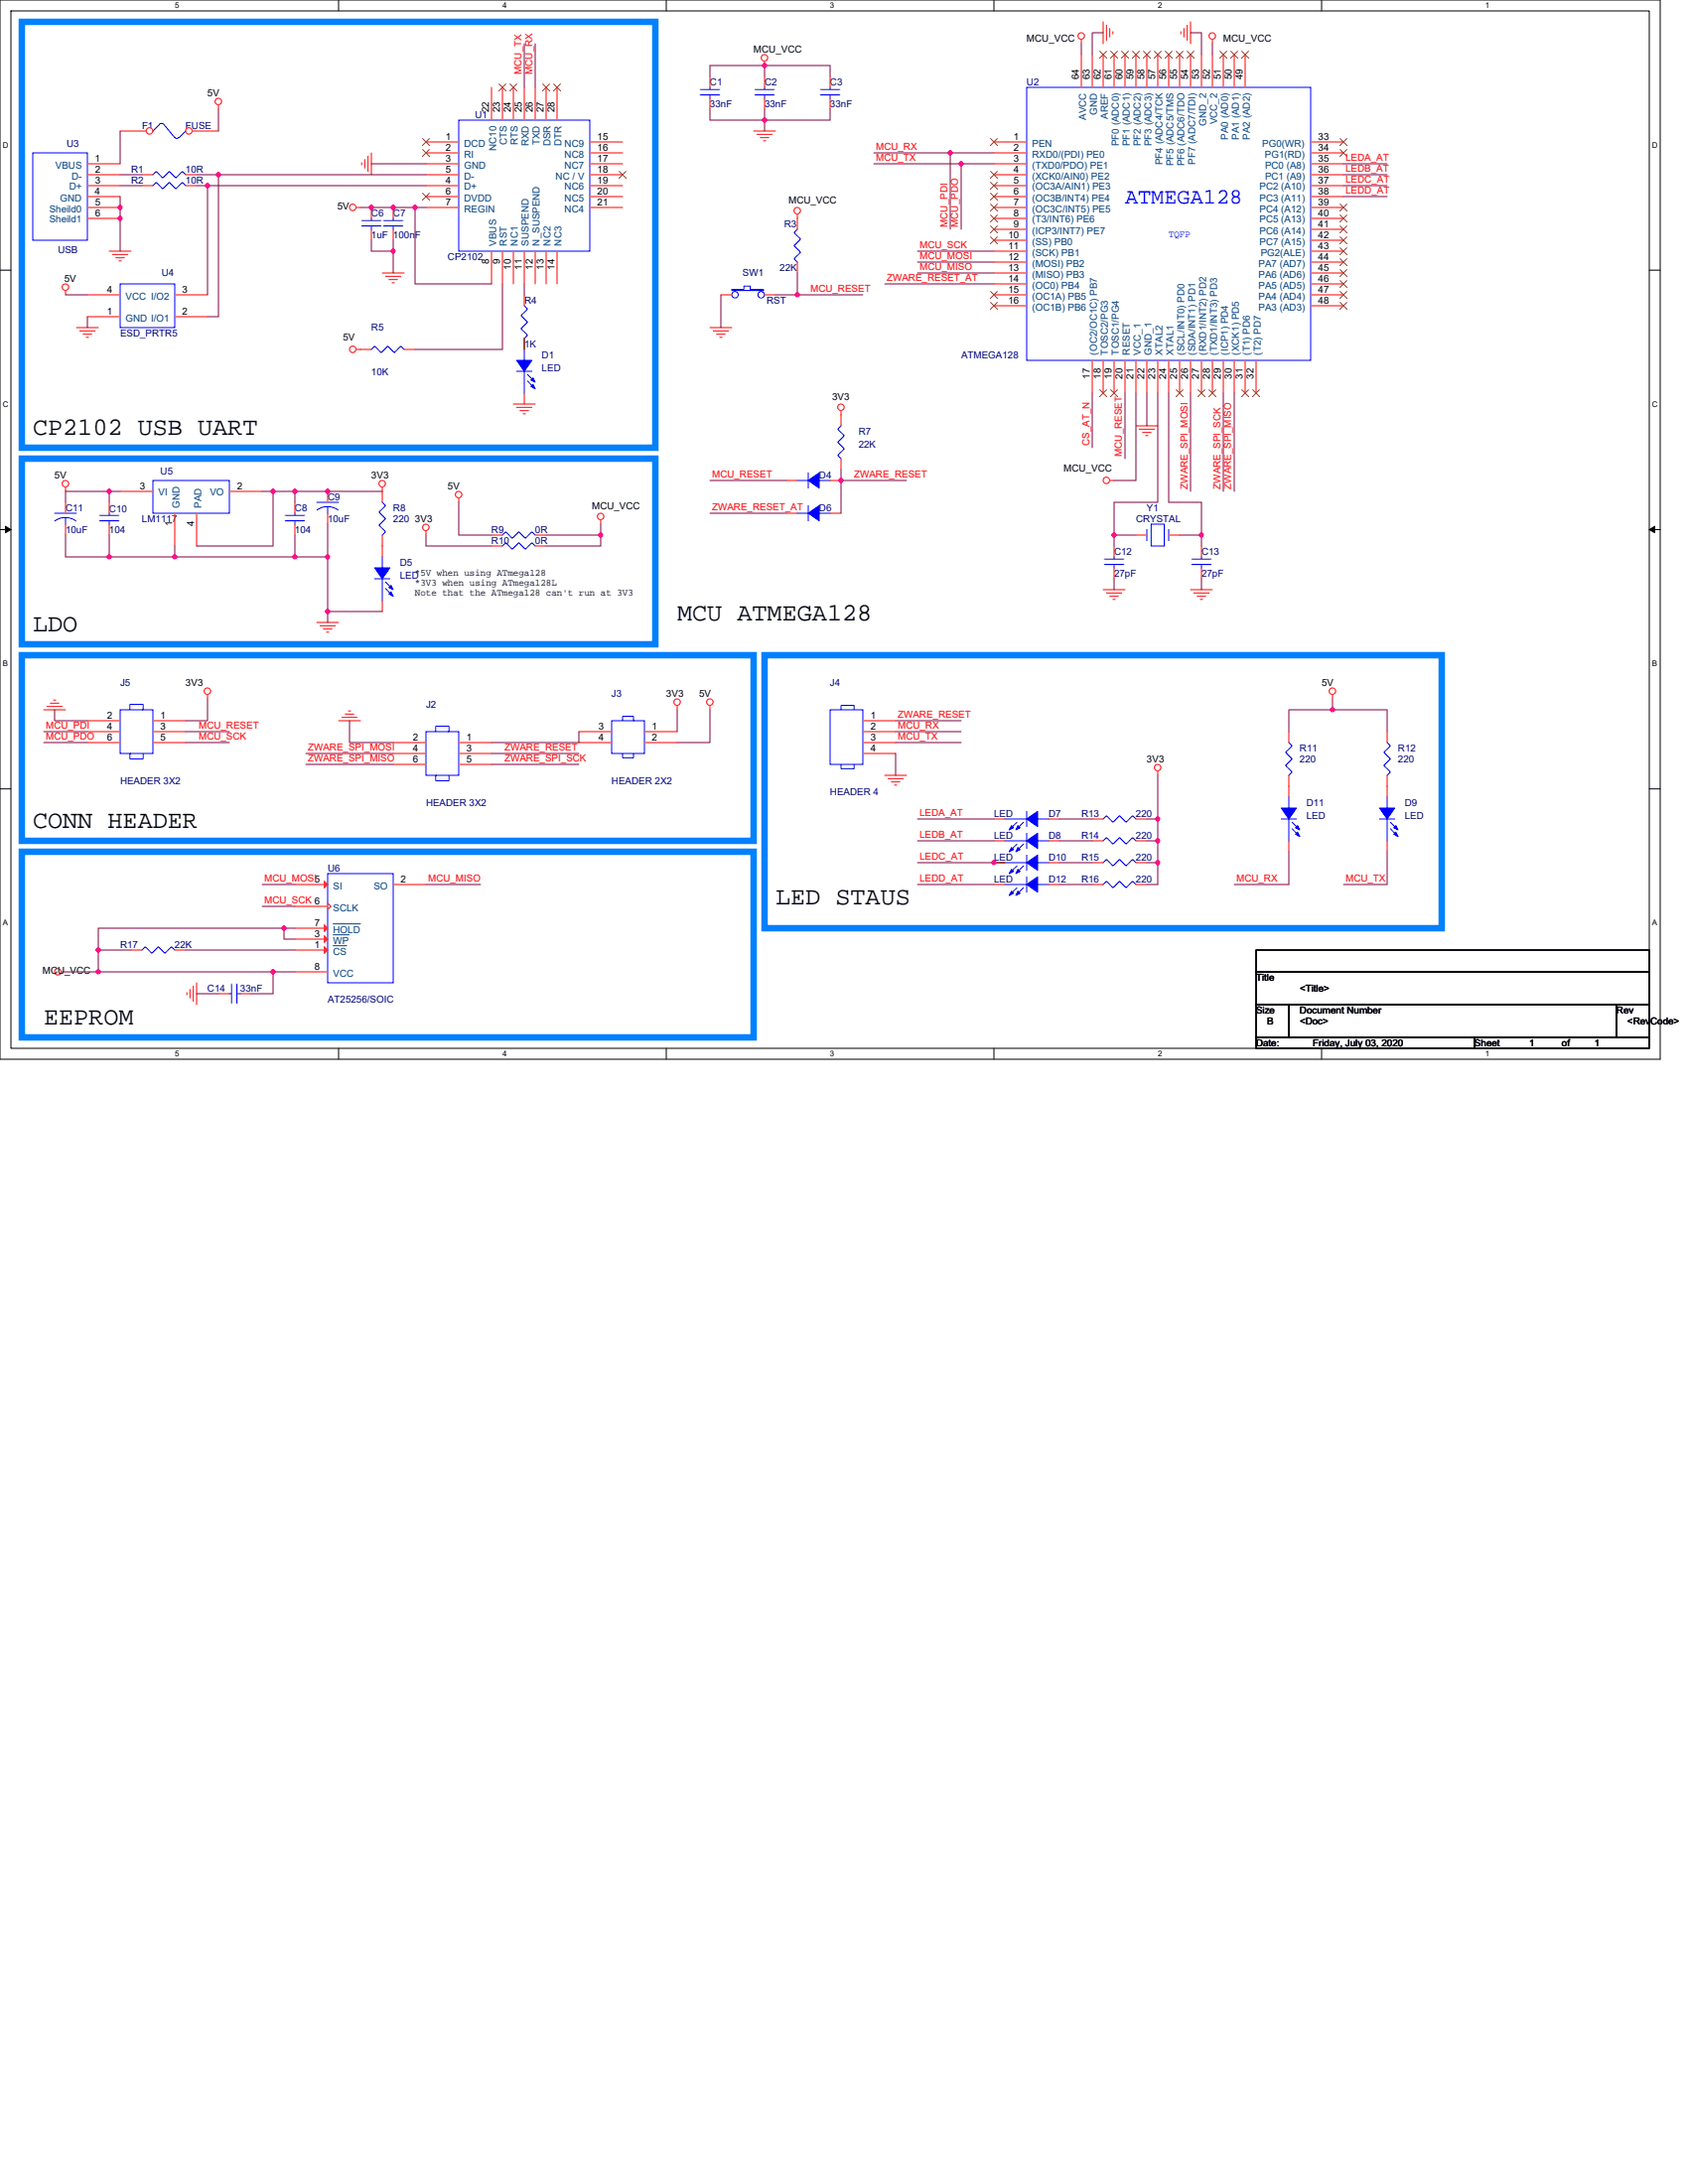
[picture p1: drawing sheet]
<svg xmlns="http://www.w3.org/2000/svg" width="216mm" height="279mm" viewBox="0 0 216 279" stroke-linecap="round" stroke-linejoin="round" font-family="sans-serif">
<path d="M0 0h212.3v135.5h-212.3zM1.4 1.4h209.5v132.7h-209.5z" fill="none" stroke="#000" stroke-width=".13"/>
<g fill="#fff">
<path d="M22.4 .1h.5v1.2h-.5z"/>
<path d="M22.4 134.3h.5v1.1h-.5z"/>
</g>
<path d="M43.3 0v1.4M43.3 134.1v1.4" fill="none" stroke="#000" stroke-width=".13"/>
<g fill="#fff">
<path d="M64.3 .1h.5v1.2h-.5z"/>
<path d="M64.3 134.3h.5v1.1h-.5z"/>
</g>
<path d="M85.2 0v1.4M85.2 134.1v1.4" fill="none" stroke="#000" stroke-width=".13"/>
<g fill="#fff">
<path d="M106.2 .1h.5v1.2h-.5z"/>
<path d="M106.2 134.3h.5v1.1h-.5z"/>
</g>
<path d="M127.1 0v1.4M127.1 134.1v1.4" fill="none" stroke="#000" stroke-width=".13"/>
<g fill="#fff">
<path d="M148.1 .1h.5v1.2h-.5z"/>
<path d="M148.1 134.3h.5v1.1h-.5z"/>
</g>
<path d="M169 0v1.4M169 134.1v1.4" fill="none" stroke="#000" stroke-width=".13"/>
<g fill="#fff">
<path d="M190 .1h.5v1.2h-.5z"/>
<path d="M190 134.3h.5v1.1h-.5z"/>
<path d="M.4 18h.7v1.1h-.7z"/>
<path d="M211.3 18h.7v1.1h-.7z"/>
<path d="M.4 51.1h.7v1.2h-.7z"/>
<path d="M211.3 51.1h.7v1.2h-.7z"/>
</g>
<path d="M0 34.6h1.4M210.9 34.6h1.4" fill="none" stroke="#000" stroke-width=".13"/>
<g fill="#fff">
<path d="M.4 84.3h.6v1.1h-.6z"/>
<path d="M211.3 84.3h.7v1.1h-.7z"/>
</g>
<path d="M0 67.8h1.4M210.9 67.8h1.4" fill="none" stroke="#000" stroke-width=".13"/>
<path d="M.7 67.3l.7 .5-.7 .4zM210.9 67.8l.7-.5v.9z" fill="#000" stroke="#000" stroke-width=".13"/>
<g fill="#fff">
<path d="M.4 117.5h.6v1.1h-.6z"/>
<path d="M211.3 117.5h.7v1.1h-.7z"/>
</g>
<path d="M0 100.9h1.4M210.9 100.9h1.4M160.7 132.7h27.9v1.4h-27.9zM160.7 128.5h4.1v4.2h-4.1zM160.7 121.5h50.2v2.8h-50.2zM160.7 124.3h50.2v4.2h-50.2zM164.8 128.5h42v4.2h-42zM188.6 132.7h22.3v1.4h-22.3zM206.8 128.5h4.1v4.2h-4.1z" fill="none" stroke="#000" stroke-width=".13"/>
<path d="M2.8 2.8h81v54.5h-81zM2.8 58.7h81v23.7h-81zM2.8 83.8h93.6v23.8h-93.6zM97.8 83.8h86.6v34.9h-86.6zM2.8 109h93.6v23.7h-93.6z" fill="none" stroke="#0080ff" stroke-width=".83"/>
<g fill="none" stroke="#f00" stroke-width=".13">
<path d="M27.9 13.4v.6M47.1 20v1.9M47.5 19.6v2.8M90.8 9.8v1.4M90.8 12.6v1.4M96.4 16.8h2.8M96.8 17.2h2M97.2 17.6h1.1M97.6 18h.3M97.8 7.8v.6M106.2 9.8v1.4M106.2 12.6v1.4"/>
<path d="M138.3 5v.6M141.1 2.8v2.8M141.5 3.2v2M141.9 3.6v1.1M142.3 4v.3M151 4v.3M151.4 3.6v1.1M151.8 3.2v2M152.3 2.8v2.8M155.1 5v.6M8.4 37.2v.5M11.2 21h4.2"/>
<path d="M11.2 22.4h4.2M11.2 23.7h4.2M11.2 25.1h4.2M11.2 26.5h4.2M11.2 27.9h4.2M14 32.1h2.8M14.4 32.6h1.9M14.8 33h1.1M15.2 33.4h.3M18.2 23.7h1.4M18.2 22.4h1.4M23.7 23.7h1.4"/>
<path d="M23.7 22.4h1.4M45.6 26.5h.5M46.2 20.8v.3M46.7 20.4v1.1M48.9 34.9h2.8M49.3 35.3h2M49.7 35.8h1.1M50.1 36.2h.3M92.2 37.7h1.4M97.8 37.7h1.4M102 27.4v.5M9.8 41.9h2.8"/>
<path d="M10.2 42.3h1.9M10.6 42.8h1.1M11 43.2h.3M45.6 44.7h1.9M51.7 44.7h1.4M65.7 51.7h2.8M66.1 52.1h1.9M66.5 52.5h1.1M66.9 52.9h.3M90.8 41.9h2.8M91.2 42.3h2M91.7 42.8h1.1"/>
<path d="M92.1 43.2h.3M107.6 52.5v.6M145.3 54.5h2.8M145.7 54.9h2M146.1 55.3h1.1M146.5 55.7h.3M8.4 62.3v.6M40.5 79.6h2.8M48.9 62.3v.6M48.9 69.9v1.3M48.9 76.8v1.4M54.5 67.9v.6"/>
<path d="M58.7 63.7v.6M62.9 69.8h1.4M68.5 69.8h1.4M76.8 66.5v.6M100.6 65.7h1.4M100.6 61.5h1.4M106.2 65.7h1.4M106.2 61.5h1.4M141.1 75.4h2.8M141.5 75.9h2M141.9 76.3h1.1M141.9 61.5h.6"/>
<path d="M142.3 76.7h.3M152.3 75.4h2.8M152.7 75.9h1.9M153.1 76.3h1.1M153.5 76.7h.3M5.6 90.8h2.8M6 90.4h2M6.4 90h1.1M6.8 89.6h.3M26.5 88.9v.5M40.9 80.1h2M41.4 80.5h1.1"/>
<path d="M41.8 80.9h.3M43.3 92.2h2.8M43.7 91.8h2M44.2 91.4h1.1M44.6 91h.3M74 93.6h4.2M74 95h4.2M82.4 93.6h4.2M82.4 95h4.2M86.6 90.3v.5M90.8 90.3v.5M113.2 99.2h2.8"/>
<path d="M113.6 99.6h1.9M148.1 98.6v.6M170.4 88.9v.5M114 100h1.1M114.4 100.4h.3M127.1 104.8h1.4M127.1 110.4h1.4M134.1 104.8h1.4M134.1 110.4h1.4M139.7 104.8h1.4M145.3 104.8h1.4M164.8 100.6v1.4"/>
<path d="M164.8 107.6v1.4M7.8 124.3h.6M23.9 127v.3M24.3 126.6v1.1M24.7 126.2v1.9M25.1 125.7v2.8M27.9 127.1h1.4M30.7 127.1h1.4"/>
<circle cx="27.9" cy="13" r=".42"/>
<circle cx="97.8" cy="7.4" r=".42"/>
<circle cx="138.3" cy="4.6" r=".42"/>
<circle cx="155.1" cy="4.6" r=".42"/>
<circle cx="8.4" cy="36.7" r=".42"/>
<circle cx="45.1" cy="26.5" r=".42"/>
<circle cx="102" cy="27" r=".42"/>
<circle cx="45.1" cy="44.7" r=".42"/>
<circle cx="107.6" cy="52.1" r=".42"/>
<circle cx="8.4" cy="61.9" r=".42"/>
<circle cx="48.9" cy="61.9" r=".42"/>
<circle cx="54.5" cy="67.5" r=".42"/>
<circle cx="58.7" cy="63.3" r=".42"/>
<circle cx="76.8" cy="66.1" r=".42"/>
<circle cx="141.5" cy="61.5" r=".42"/>
<circle cx="26.5" cy="88.4" r=".42"/>
<circle cx="86.6" cy="89.8" r=".42"/>
<circle cx="90.8" cy="89.8" r=".42"/>
<circle cx="148.1" cy="98.2" r=".42"/>
<circle cx="170.4" cy="88.4" r=".42"/>
<circle cx="7.4" cy="124.3" r=".42"/>
</g>
<g fill="none" stroke="#00f" stroke-width=".13">
<path d="M4.2 19.6h7v11.1h-7zM20.4 15.9l-.8 .9M20.9 15.9a.41 .41 0 0 0-.5 0M21 15.9l1.4 1.7M22.8 17.6a.26 .26 0 0 1-.2 .1 .26 .26 0 0 1-.2-.1M23.7 16.8l-.8 .8M89.6 12.1h2.5M89.6 11.5h2.5M90.8 11.2v.3M90.8 12.1v.5M104.9 12.1h2.5M104.9 11.5h2.5"/>
<path d="M106.2 11.2v.3M106.2 12.1v.5M19.6 23.7l.4-.4 .8 .9 .9-.9 .8 .9 .8-.9 .4 .4M19.6 22.4l.4-.5 .8 .9 .9-.9 .8 .9 .8-.9 .4 .5M93.6 37h1.5v-.4h.9v.4h1.6v.2h-4zM47.5 44.7l.4-.4 .8 .8 .9-.8 .8 .8 .9-.8 .4 .4M47.9 74h2M48.9 71.2v1.4M48.9 74v2.8M49.3 74.5l.8 .8M49.3 75.3l.8 .8M64.3 69.8l.4-.4 .8 .9 .9-.9 .8 .9 .8-.9 .5 .4"/>
<path d="M102 65.7h1.4M102 61.5h1.4M103.4 64.7v1.9M103.4 60.5v1.9M104.8 65.7h1.4M104.8 61.5h1.4M78.2 92.2h4.2v4.2h-4.2zM79.6 96.4v.5h1.4v-.5M79.6 92.2v-.5h1.4v.5h.2M128.5 104.8h2.8M128.5 110.4h2.8M130.1 105.2l-.9 .8"/>
<path d="M130.1 110.8l-.9 .8M130.9 105.2l-.8 .8M130.9 110.8l-.8 .8M131.3 103.8v1.9M131.3 109.4v1.9M132.7 104.8h1.4M132.7 110.4h1.4M141.1 104.8l.4-.4 .8 .8 .9-.8 .8 .8 .9-.8 .4 .4M163.9 104.8h1.9M164.8 102v1.4M164.8 104.8v2.8M165.3 105.2l.8 .8"/>
<path d="M165.3 106l.8 .9M29.3 127.1h.3M29.6 125.9v2.5M30.3 127.1h.4M30.3 125.9v2.5"/>
<circle cx="94" cy="37.7" r=".42"/>
<circle cx="97.4" cy="37.7" r=".42"/>
</g>
<g fill="#00f" stroke="#00f" stroke-width=".13">
<path d="M163.9 103.4h1.9l-1 1.4z" fill-rule="evenodd"/>
<path d="M166 106.4l.2 .6-.5-.3z" fill-rule="evenodd"/>
<path d="M166 105.6l.2 .6-.5-.3z" fill-rule="evenodd"/>
<path d="M103.4 65.7l1.4-1v1.9z" fill-rule="evenodd"/>
<path d="M131.3 104.8l1.4-1v1.9z" fill-rule="evenodd"/>
<path d="M129.4 105.6l.2 .3-.5 .3z" fill-rule="evenodd"/>
<path d="M130.2 105.6l.3 .3-.6 .3z" fill-rule="evenodd"/>
<path d="M47.9 72.6h2l-1 1.4z" fill-rule="evenodd"/>
<path d="M50 75.7l.3 .6-.6-.3z" fill-rule="evenodd"/>
<path d="M50 74.9l.3 .5-.6-.2z" fill-rule="evenodd"/>
<path d="M131.3 110.4l1.4-1v1.9z" fill-rule="evenodd"/>
<path d="M129.4 111.2l.2 .3-.5 .3z" fill-rule="evenodd"/>
<path d="M130.2 111.2l.3 .3-.6 .3z" fill-rule="evenodd"/>
<path d="M103.4 61.5l1.4-1v1.9z" fill-rule="evenodd"/>
</g>
<circle cx="19.1" cy="16.8" r=".42" fill="#fff" stroke="#f00" stroke-width=".13"/>
<path d="M15.4 16.8h3.3" fill="none" stroke="#f00" stroke-width=".13"/>
<circle cx="24.2" cy="16.8" r=".42" fill="#fff" stroke="#f00" stroke-width=".13"/>
<g fill="none" stroke="#f00" stroke-width=".13">
<path d="M24.6 16.8h3.3M54.5 18.2h4.2M54.5 19.6h4.2M62.9 11.2v4.2M64.3 11.2v4.2M65.7 11.2v4.2M67.1 11.2v4.2M68.5 11.2v4.2M69.8 11.2v4.2M71.2 11.2v4.2M75.4 18.2h4.2M75.4 19.6h4.2"/>
<path d="M97.8 9.8v1.4M97.8 12.6v1.4M127.1 18.2h4.2M127.1 19.6h4.2M138.3 7v4.2M139.7 7v4.2M141.1 7v4.2M142.5 7v4.2M143.9 7v4.2M145.3 7v4.2M146.7 7v4.2M148.1 7v4.2"/>
<path d="M149.5 7v4.2M150.9 7v4.2M152.3 7v4.2M153.7 7v4.2M155.1 7v4.2M156.5 7v4.2M157.9 7v4.2M159.3 7v4.2M167.6 18.2h4.2M167.6 19.6h4.2M11.2 37.7h4.2M22.4 37.7h4.1"/>
<path d="M47.5 26.5v1.4M47.5 29.3v1.4M50.3 26.5v1.4M50.3 29.3v1.4M54.5 21h4.2M54.5 23.7h4.2M54.5 22.4h4.2M54.5 25.1h4.2M54.5 26.5h4.2M62.9 32.1v4.2M64.3 32.1v4.2M65.7 32.1v4.2"/>
<path d="M67.1 37.7v1.4M67.1 32.1v4.2M68.5 32.1v4.2M69.8 32.1v4.2M71.2 32.1v4.2M75.4 21h4.2M75.4 22.4h4.2M75.4 23.7h4.2M75.4 25.1h4.2M75.4 26.5h4.2M102 27.9v1.4M102 33.5v1.4"/>
<path d="M127.1 21h4.2M127.1 22.4h4.2M127.1 23.7h4.2M127.1 25.1h4.2M127.1 26.5h4.2M127.1 27.9h4.2M127.1 29.3h4.2M127.1 30.7h4.2M127.1 32.1h4.2M127.1 33.5h4.2M127.1 34.9h4.2M127.1 36.3h4.2"/>
<path d="M127.1 37.7h4.2M127.1 39.1h4.2M167.6 21h4.2M167.6 22.4h4.2M167.6 23.7h4.2M167.6 25.1h4.2M167.6 26.5h4.2M167.6 27.9h4.2M167.6 29.3h4.2M167.6 30.7h4.2M167.6 32.1h4.2M167.6 33.5h4.2"/>
<path d="M167.6 34.9h4.2M167.6 36.3h4.2M167.6 37.7h4.2M167.6 39.1h4.2M11.2 40.5h4.2M22.4 40.5h4.1M67.1 43.3v1.4zM67.1 50.3v1.4M107.6 58.7v1.4M107.6 53.1v1.4M139.7 46.1v4.2M141.1 46.1v4.2"/>
<path d="M142.5 46.1v4.2M143.9 46.1v4.2M145.3 46.1v4.2M146.7 46.1v4.2M148.1 46.1v4.2M149.5 46.1v4.2M150.9 46.1v4.2M152.3 46.1v4.2M153.7 46.1v4.2M155.1 46.1v4.2M156.5 46.1v4.2M157.9 46.1v4.2"/>
<path d="M159.3 46.1v4.2M160.7 46.1v4.2M8.4 64.3v1.4M8.4 67.1v1.4M14 64.3v1.4M14 67.1v1.4M15.4 62.9h4.2M22.4 65.7v4.1M25.1 65.7v4.1M29.3 62.9h4.2M37.7 64.3v1.4M37.7 67.1v1.4"/>
<path d="M41.9 62.9v1.4M41.9 65.7v1.4M48.9 62.9v1.4M48.9 68.5v1.3M62.9 68.5h1.4M68.5 68.5h1.4M142.5 69.9v1.3M142.5 72.6v1.4M145.3 68.5h1.4M149.5 68.5h1.4M153.7 69.9v1.3M153.7 72.6v1.4"/>
<path d="M11.2 92.2h4.2M11.2 93.6h4.2M11.2 95h4.2M19.6 92.2h4.1M19.6 93.6h4.1M19.6 95h4.1M50.3 95h4.2M50.3 96.4h4.2M50.3 97.8h4.2M58.7 95h4.2M58.7 96.4h4.2M58.7 97.8h4.2"/>
<path d="M110.4 92.2h4.2M110.4 93.6h4.2M110.4 95h4.2M110.4 96.4h4.2M164.8 93.6v1.4M164.8 99.2v1.4M177.4 93.6v1.4M177.4 99.2v2.8M37.7 113.2h4.2M37.7 118.7h4.2M37.7 116h4.2M41.9 115.5l.4 .5-.4 .4"/>
<path d="M50.3 113.2h4.2M127.1 107.6h1.4M127.1 113.2h1.4M134.1 107.6h1.4M134.1 113.2h1.4M139.7 107.6h1.4M139.7 113.2h1.4M139.7 110.4h1.4M145.3 107.6h1.4M145.3 113.2h1.4M145.3 110.4h1.4M177.4 107.6v1.4"/>
<path d="M16.8 121.5h1.4M22.4 121.5h1.3M37.7 124.3h4.2M37.7 121.5h4.2M37.7 120.1h4.2"/>
</g>
<g fill="none" stroke="#00f" stroke-width=".13">
<path d="M58.7 15.4h16.7v16.7h-16.7zM96.5 12.1h2.5M96.5 11.5h2.5M97.8 11.2v.3M97.8 12.1v.5M131.3 11.2h36.3v34.9h-36.3zM15.4 36.3h7v5.6h-7zM46.2 28.9h2.5M46.2 28.2h2.5M47.5 27.9v.3M47.5 28.9v.4M49 28.9h2.5"/>
<path d="M49 28.2h2.5M50.3 27.9v.3M50.3 28.9v.4M67.1 39.1l.4 .4-.9 .9 .9 .8-.9 .9 .9 .8-.4 .4M102 29.3l-.4 .5 .8 .8-.8 .8 .8 .9-.8 .8 .4 .4M66.1 47.5h1.9M67.1 44.7v1.4M67.1 47.5v2.8M67.5 47.9l.8 .8M67.5 48.7l.8 .9M107.6 54.5l-.5 .4 .9 .8-.9 .9 .9 .8-.9 .9 .5 .4M7 65.7h2.8"/>
<path d="M7 66.7a2.29 2.29 0 0 1 2.7 0M8.4 66.2v.9M12.7 66.6h2.5M12.7 65.9h2.5M14 65.7v.2M14 66.6v.5M19.6 61.5h9.7v4.2h-9.7zM36.5 66.6h2.5M36.5 65.9h2.5M37.7 65.7v.2M37.7 66.6v.5M40.5 64.3h2.8"/>
<path d="M40.5 65.3a2.29 2.29 0 0 1 2.7 0M41.9 64.8v.9M48.9 64.3l.4 .4-.8 .8 .8 .9-.8 .8 .8 .8-.4 .5M64.3 68.5l.4-.5 .8 .9 .9-.9 .8 .9 .8-.9 .5 .5M141.2 72.2h2.5M141.2 71.5h2.5M142.5 71.2v.3M142.5 72.2v.4M146.7 67.8v1.4M147.2 67.1h1.7v2.8h-1.7zM149.5 67.8v1.4M152.4 72.2h2.5"/>
<path d="M152.4 71.5h2.5M153.7 71.2v.3M153.7 72.2v.4M15.4 90.8h4.2v5.6h-4.2zM16.6 90.8v-.7h1.7v.7h-.1M16.8 96.4h-.2v.7h1.7v-.7M54.5 93.6h4.2v5.6h-4.2zM55.7 93.6v-.7h1.7v.7h-.1M55.9 99.2h-.2v.7h1.7v-.7M106.2 90.8h4.2v7h-4.2zM107.6 90.8v-.5h1.6v.5M107.6 97.8v.5h1.6v-.5"/>
<path d="M164.8 95l.5 .4-.9 .8 .9 .9-.9 .8 .9 .9-.5 .4M177.4 95l.4 .4-.8 .8 .8 .9-.8 .8 .8 .9-.4 .4M41.9 111.8h8.4v13.9h-8.4zM128.5 107.6h2.8M128.5 113.2h2.8M130.1 108l-.9 .8M130.1 113.6l-.9 .8M130.9 108l-.8 .8M130.9 113.6l-.8 .8M131.3 106.6v1.9M131.3 112.2v1.9M132.7 107.6h1.4"/>
<path d="M132.7 113.2h1.4M141.1 107.6l.4-.5 .8 .9 .9-.9 .8 .9 .9-.9 .4 .5M141.1 113.2l.4-.5 .8 .9 .9-.9 .8 .9 .9-.9 .4 .5M141.1 110.4l.4-.5 .8 .9 .9-.9 .8 .9 .9-.9 .4 .5M176.4 104.8h2M177.4 102v1.4M177.4 104.8v2.8M177.8 105.2l.9 .8M177.8 106l.9 .9M18.2 121.5l.4-.4 .8 .9 .9-.9 .8 .9 .8-.9 .5 .4"/>
</g>
<g fill="#00f" stroke="#00f" stroke-width=".13">
<path d="M131.3 107.6l1.4-1v1.9z" fill-rule="evenodd"/>
<path d="M129.4 108.4l.2 .3-.5 .3z" fill-rule="evenodd"/>
<path d="M130.2 108.4l.3 .3-.6 .3z" fill-rule="evenodd"/>
<path d="M66.1 46.1h1.9l-.9 1.4z" fill-rule="evenodd"/>
<path d="M68.2 49.2l.3 .5-.6-.3z" fill-rule="evenodd"/>
<path d="M68.2 48.3l.3 .6-.6-.3z" fill-rule="evenodd"/>
<path d="M176.4 103.4h2l-1 1.4z" fill-rule="evenodd"/>
<path d="M178.5 106.4l.3 .6-.5-.3z" fill-rule="evenodd"/>
<path d="M178.5 105.6l.3 .6-.5-.3z" fill-rule="evenodd"/>
<path d="M131.3 113.2l1.4-1v1.9z" fill-rule="evenodd"/>
<path d="M129.4 114l.2 .3-.5 .3z" fill-rule="evenodd"/>
<path d="M130.2 114l.3 .3-.6 .3z" fill-rule="evenodd"/>
</g>
<g fill="none" stroke="#804000" stroke-width=".13">
<path d="M54.1 17.7l.8 .9M54.1 19.1l.8 .9M54.9 17.7l-.9 .9M54.9 19.1l-.9 .9M63.8 10.8l.9 .8M64.7 10.8l-.9 .8M65.2 10.8l.9 .8M66.1 10.8l-.9 .8M69.4 10.8l.9 .8M70.3 10.8l-.9 .8M70.8 10.8l.9 .8M71.7 10.8l-.9 .8"/>
<path d="M126.7 17.7l.9 .9M127.6 17.7l-.9 .9M140.7 6.6l.8 .8M141.5 6.6l-.8 .8M142.1 6.6l.8 .8M142.9 6.6l-.9 .8M143.5 6.6l.8 .8M144.3 6.6l-.9 .8M144.9 6.6l.8 .8M145.7 6.6l-.9 .8M146.3 6.6l.8 .8M147.1 6.6l-.9 .8"/>
<path d="M147.7 6.6l.8 .8M148.5 6.6l-.9 .8M149.1 6.6l.8 .8M149.9 6.6l-.9 .8M150.5 6.6l.8 .8M151.3 6.6l-.9 .8M151.8 6.6l.9 .8M152.7 6.6l-.9 .8M156 6.6l.9 .8M156.9 6.6l-.9 .8M157.4 6.6l.9 .8M158.3 6.6l-.9 .8"/>
<path d="M158.8 6.6l.9 .8M159.7 6.6l-.9 .8M171.4 17.7l.9 .9M171.4 19.1l.9 .9M172.3 17.7l-.9 .9M172.3 19.1l-.9 .9M54.1 24.7l.8 .9M54.9 24.7l-.9 .9M79.2 21.9l.9 .9M80.1 21.9l-.9 .9M126.7 21.9l.9 .9M126.7 23.3l.9 .9"/>
<path d="M126.7 24.7l.9 .9M126.7 26.1l.9 .9M126.7 27.5l.9 .9M126.7 28.9l.9 .9M126.7 30.3l.9 .9M126.7 37.3l.9 .9M126.7 38.7l.9 .9M127.6 21.9l-.9 .9M127.6 23.3l-.9 .9M127.6 24.7l-.9 .9M127.6 26.1l-.9 .9M127.6 27.5l-.9 .9"/>
<path d="M127.6 28.9l-.9 .9M127.6 30.3l-.9 .9M127.6 37.3l-.9 .9M127.6 38.7l-.9 .9M171.4 26.1l.9 .9M171.4 27.5l.9 .9M171.4 28.9l.9 .9M171.4 30.3l.9 .9M171.4 31.7l.9 .9M171.4 33.1l.9 .9M171.4 34.5l.9 .9M171.4 35.9l.9 .9"/>
<path d="M171.4 37.3l.9 .9M171.4 38.7l.9 .9M172.3 26.1l-.9 .9M172.3 27.5l-.9 .9M172.3 28.9l-.9 .9M172.3 30.3l-.9 .9M172.3 31.7l-.9 .9M172.3 33.1l-.9 .9M172.3 34.5l-.9 .9M172.3 35.9l-.9 .9M172.3 37.3l-.9 .9M172.3 38.7l-.9 .9"/>
<path d="M140.7 49.9l.8 .8M141.5 49.9l-.8 .8M142.1 49.9l.8 .8M142.9 49.9l-.9 .8M150.5 49.9l.8 .8M151.3 49.9l-.9 .8M153.2 49.9l.9 .8M154.1 49.9l-.9 .8M154.6 49.9l.9 .8M155.5 49.9l-.9 .8M158.8 49.9l.9 .8M159.7 49.9l-.9 .8"/>
<path d="M160.2 49.9l.9 .8M161.1 49.9l-.9 .8"/>
</g>
<g fill="#f00" stroke="#f00" stroke-width=".13">
<path d="M41.5 112.7l.4 .5-.4 .4z"/>
<path d="M41.5 121.1l.4 .4-.4 .5z"/>
<path d="M41.5 119.7l.4 .4-.4 .5z"/>
<path d="M41.5 118.3l.4 .4-.4 .5z"/>
</g>
<path d="M42.6 119.6h2.1M42.6 118.2h3.5M42.6 121h1.7" fill="none" stroke="#004080" stroke-width=".13"/>
<g fill="none" stroke="#800040" stroke-width=".13">
<path d="M15.4 16.8v4.2M27.9 14v2.8M67.1 5.6v5.6M68.5 5.6v5.6M90.8 14v1.4h7M97.8 8.4h-7v1.4M97.8 15.4v1.4M97.8 8.4h8.4v1.4M97.8 14v1.4M97.8 8.4v1.4M106.2 14v1.4h-8.4M111.8 19.6h9.7"/>
<path d="M121.5 19.6h5.6M121.5 19.6v9.7M138.3 5.6v1.4M141.1 4.2h-1.4v2.8M152.3 4.2h1.4v2.8M155.1 5.6v1.4M8.4 37.7h2.8M15.4 25.1v7M15.4 22.4h2.8M15.4 23.7h2.8M25.1 22.4h2.8M25.1 23.7h1.4"/>
<path d="M26.5 23.7v14M26.5 23.7h28M46.1 26.5h7M47.5 30.7v1.4h2.8M47.5 21h7M50.3 30.7v1.4M50.3 32.1v2.8M53.1 26.5v9.8h9.8M53.1 26.5h1.4M54.5 22.4h-26.6v18.1h-1.4M64.3 36.3v8.4h-11.2M67.1 36.3v1.4"/>
<path d="M92.2 37.7v4.2M99.2 37.7h2.8M102 34.9v2.8M102 37.7h8.4M111.8 21h11.1M113.2 36.3h13.9M117.3 33.5h9.8M117.3 32.1h9.8M117.3 34.9h9.8M122.9 21v8.3M122.9 21h4.2M171.8 21h5.6"/>
<path d="M171.8 22.4h5.6M171.8 23.7h5.6M171.8 25.1h5.6M11.2 40.5v1.4M67.1 43.3v1.4M139.7 50.3v7M143.9 50.3v8.4M145.3 50.3v11.2h-2.8M146.7 50.3v4.2M148.1 50.3v14h-5.6v4.2M149.5 50.3v14h4.2v4.2M152.3 50.3v12.6"/>
<path d="M156.5 50.3v12.6M157.9 50.3v12.6M8.4 68.5v2.7h5.6M14 62.9h1.4M14 62.9h-5.6v1.4M14 62.9v1.4M14 68.5v2.7M14 71.2h8.4M22.4 71.2h15.3M22.4 69.9v1.3M33.5 62.9h1.4M34.9 62.9v7l-9.8-.1"/>
<path d="M34.9 62.9h2.8M37.7 62.9v1.4M37.7 71.2h4.2M37.7 68.5v2.7M41.9 67.1v4.1M41.9 71.2v7M41.9 78.2v1.4M41.9 78.2h7M48.9 62.9h-11.2M54.5 68.5v1.3h8.4M58.7 64.3v4.2h4.2M69.8 68.5h7"/>
<path d="M76.8 68.5v1.3h-7M76.8 67.1v1.4M90.8 65.7h9.8M90.8 61.5h9.8M107.6 61.5h8.4M107.6 61.5v4.2M107.6 60.1v1.4M142.5 68.5h2.8M142.5 68.5v1.3M142.5 74v1.4M150.9 68.5h2.8M153.7 68.5v1.3"/>
<path d="M153.7 74v1.4M5.6 93.6h5.6M5.6 95h5.6M7 90.8v1.4h4.2M23.7 93.6h5.6M23.7 95h5.6M26.5 89.4v2.8h-2.8M39.1 97.8h11.2M39.1 96.4h11.2M44.7 92.2v2.8h5.6M62.9 96.4h11.1M62.9 97.8h11.1"/>
<path d="M74 93.6v1.4h-11.1M86.6 90.8v2.8M90.8 90.8v4.2h-4.2M114.6 96.4v2.8M114.6 92.2h8.3M114.6 93.6h8.3M114.6 95h8.3M148.1 99.2v5.6h-1.4M170.4 90.8h7v2.8M170.4 90.8h-5.6v2.8M170.4 89.4v1.4M33.5 113.2h4.2"/>
<path d="M33.5 116h4.2M36.3 118.7h-23.7v2.8M36.3 118.7v1.4h1.4M36.3 118.7h1.4M54.5 113.2h7M117.3 104.8h9.8M117.3 110.4h11.2M117.3 113.2h9.8M117.3 107.6h9.8M135.5 104.8h4.2M135.5 107.6h4.2M135.5 110.4h4.2"/>
<path d="M135.5 113.2h4.2M146.7 110.4h1.4v2.8h-1.4M146.7 107.6h1.4v2.8M148.1 104.8v2.8M164.8 109v4.2h-6.9M177.4 109v4.2h-5.6M8.4 124.3h4.2M12.6 121.5v2.8M12.6 124.3h22.3M12.6 121.5h4.2M23.7 121.5h14M25.1 127.1h2.8"/>
<path d="M34.9 124.3v2.8h-2.8M34.9 124.3h2.8"/>
</g>
<g fill="#f0f" stroke="#f0f" stroke-width=".13">
<circle cx="15.4" cy="26.5" r=".27"/>
<circle cx="15.4" cy="27.9" r=".27"/>
<circle cx="14" cy="62.9" r=".27"/>
<circle cx="41.9" cy="71.2" r=".27"/>
<circle cx="22.3" cy="71.2" r=".27"/>
<circle cx="14" cy="71.2" r=".27"/>
<circle cx="153.7" cy="68.4" r=".27"/>
<circle cx="142.5" cy="68.4" r=".27"/>
<circle cx="97.8" cy="15.4" r=".27"/>
<circle cx="97.8" cy="8.4" r=".27"/>
<circle cx="121.5" cy="19.5" r=".27"/>
<circle cx="53.1" cy="26.5" r=".27"/>
<circle cx="50.3" cy="26.5" r=".27"/>
<circle cx="50.3" cy="32.1" r=".27"/>
<circle cx="47.5" cy="26.5" r=".27"/>
<circle cx="122.9" cy="20.9" r=".27"/>
<circle cx="127.1" cy="110.3" r=".27"/>
<circle cx="170.4" cy="90.8" r=".27"/>
<circle cx="37.7" cy="71.2" r=".27"/>
<circle cx="12.6" cy="124.3" r=".27"/>
<circle cx="34.9" cy="124.3" r=".27"/>
<circle cx="36.3" cy="118.7" r=".27"/>
<circle cx="76.8" cy="68.4" r=".27"/>
<circle cx="107.6" cy="61.5" r=".27"/>
<circle cx="12.6" cy="121.5" r=".27"/>
<circle cx="148.1" cy="104.8" r=".27"/>
<circle cx="148.1" cy="107.6" r=".27"/>
<circle cx="148.1" cy="110.3" r=".27"/>
<circle cx="41.9" cy="62.9" r=".27"/>
<circle cx="41.9" cy="78.2" r=".27"/>
<circle cx="34.9" cy="62.9" r=".27"/>
<circle cx="37.7" cy="62.9" r=".27"/>
<circle cx="26.5" cy="23.7" r=".27"/>
<circle cx="27.9" cy="22.3" r=".27"/>
<circle cx="102" cy="37.7" r=".27"/>
</g>
<g font-size="3.2">
<text x="4.2" y="55.6">CP2102 USB UART</text>
<text x="4.2" y="80.8">LDO</text>
<text x="86.6" y="79.4">MCU ATMEGA128</text>
<text x="4.2" y="105.9">CONN HEADER</text>
<text x="99.2" y="115.7">LED STAUS</text>
<text x="5.6" y="131.1">EEPROM</text>
</g>
<text font-size="2.8" fill="#00f" x="143.9" y="26">ATMEGA128</text>
<g font-size="1.2">
<text x="131.3" y="5.3">MCU_VCC</text>
<text x="156.5" y="5.3">MCU_VCC</text>
<text x="96.4" y="6.7">MCU_VCC</text>
<text x="138" y="10.2" transform="rotate(-90 138 10.2)">64</text>
<text x="139.4" y="10.2" transform="rotate(-90 139.4 10.2)">63</text>
<text x="140.8" y="10.2" transform="rotate(-90 140.8 10.2)">62</text>
<text x="142.2" y="10.2" transform="rotate(-90 142.2 10.2)">61</text>
<text x="143.6" y="10.2" transform="rotate(-90 143.6 10.2)">60</text>
<text x="145" y="10.2" transform="rotate(-90 145 10.2)">59</text>
<text x="146.4" y="10.2" transform="rotate(-90 146.4 10.2)">58</text>
<text x="147.8" y="10.2" transform="rotate(-90 147.8 10.2)">57</text>
<text x="149.2" y="10.2" transform="rotate(-90 149.2 10.2)">56</text>
<text x="150.6" y="10.2" transform="rotate(-90 150.6 10.2)">55</text>
<text x="152" y="10.2" transform="rotate(-90 152 10.2)">54</text>
<text x="153.4" y="10.2" transform="rotate(-90 153.4 10.2)">53</text>
<text x="154.8" y="10.2" transform="rotate(-90 154.8 10.2)">52</text>
<text x="156.2" y="10.2" transform="rotate(-90 156.2 10.2)">51</text>
<text x="157.6" y="10.2" transform="rotate(-90 157.6 10.2)">50</text>
<text x="159" y="10.2" transform="rotate(-90 159 10.2)">49</text>
<text x="26.5" y="12.3">5V</text>
<text x="57" y="17.9">1</text>
<text x="62.6" y="14.4" transform="rotate(-90 62.6 14.4)">22</text>
<text x="64" y="14.4" transform="rotate(-90 64 14.4)">23</text>
<text x="65.4" y="14.4" transform="rotate(-90 65.4 14.4)">24</text>
<text x="66.8" y="14.4" transform="rotate(-90 66.8 14.4)">25</text>
<text x="68.2" y="14.4" transform="rotate(-90 68.2 14.4)">26</text>
<text x="69.6" y="14.4" transform="rotate(-90 69.6 14.4)">27</text>
<text x="71" y="14.4" transform="rotate(-90 71 14.4)">28</text>
<text x="76.4" y="17.9">15</text>
<text x="129.6" y="17.9">1</text>
<text x="168.6" y="17.9">33</text>
<text x="12.1" y="20.7">1</text>
<text x="12.1" y="22.1">2</text>
<text x="12.1" y="23.5">3</text>
<text x="57" y="19.3">2</text>
<text x="57" y="20.7">3</text>
<text x="57" y="23.5">4</text>
<text x="57" y="22.1">5</text>
<text x="76.4" y="19.3">16</text>
<text x="76.4" y="20.7">17</text>
<text x="76.4" y="23.5">19</text>
<text x="76.4" y="22.1">18</text>
<text x="129.6" y="19.3">2</text>
<text x="129.6" y="20.7">3</text>
<text x="129.6" y="22.1">4</text>
<text x="129.6" y="23.5">5</text>
<text x="168.6" y="23.5">37</text>
<text x="168.6" y="20.7">35</text>
<text x="168.6" y="22.1">36</text>
<text x="168.6" y="19.3">34</text>
<text x="12.1" y="24.8">4</text>
<text x="12.1" y="26.2">5</text>
<text x="12.1" y="27.6">6</text>
<text x="43.2" y="26.8">5V</text>
<text x="57" y="24.8">6</text>
<text x="57" y="26.2">7</text>
<text x="76.4" y="24.8">20</text>
<text x="76.4" y="26.2">21</text>
<text x="100.9" y="26">MCU_VCC</text>
<text x="129.6" y="24.8">6</text>
<text x="129.6" y="26.2">7</text>
<text x="129.6" y="27.6">8</text>
<text x="129.6" y="29">9</text>
<text x="168.6" y="24.8">38</text>
<text x="168.6" y="26.2">39</text>
<text x="168.6" y="27.6">40</text>
<text x="168.6" y="29">41</text>
<text x="62.6" y="33.8" transform="rotate(-90 62.6 33.8)">8</text>
<text x="64" y="33.8" transform="rotate(-90 64 33.8)">9</text>
<text x="65.4" y="34.5" transform="rotate(-90 65.4 34.5)">10</text>
<text x="66.8" y="34.5" transform="rotate(-90 66.8 34.5)">11</text>
<text x="68.2" y="34.5" transform="rotate(-90 68.2 34.5)">12</text>
<text x="69.6" y="34.5" transform="rotate(-90 69.6 34.5)">13</text>
<text x="71" y="34.5" transform="rotate(-90 71 34.5)">14</text>
<text x="128.9" y="30.4">10</text>
<text x="128.9" y="31.8">11</text>
<text x="128.9" y="33.2">12</text>
<text x="128.9" y="34.6">13</text>
<text x="168.6" y="30.4">42</text>
<text x="168.6" y="33.2">44</text>
<text x="168.6" y="34.6">45</text>
<text x="168.6" y="31.8">43</text>
<text x="8.2" y="36">5V</text>
<text x="13.7" y="40.2">1</text>
<text x="13.7" y="37.4">4</text>
<text x="23.3" y="40.2">2</text>
<text x="23.3" y="37.4">3</text>
<text x="128.9" y="36">14</text>
<text x="128.9" y="37.4">15</text>
<text x="128.9" y="38.8">16</text>
<text x="168.6" y="36">46</text>
<text x="168.6" y="37.4">47</text>
<text x="168.6" y="38.8">48</text>
<text x="43.9" y="43.6">5V</text>
<text x="106.4" y="51.1">3V3</text>
<text x="139.4" y="48.5" transform="rotate(-90 139.4 48.5)">17</text>
<text x="140.8" y="48.5" transform="rotate(-90 140.8 48.5)">18</text>
<text x="142.2" y="48.5" transform="rotate(-90 142.2 48.5)">19</text>
<text x="143.6" y="48.5" transform="rotate(-90 143.6 48.5)">20</text>
<text x="145" y="48.5" transform="rotate(-90 145 48.5)">21</text>
<text x="146.4" y="48.5" transform="rotate(-90 146.4 48.5)">22</text>
<text x="147.8" y="48.5" transform="rotate(-90 147.8 48.5)">23</text>
<text x="149.2" y="48.5" transform="rotate(-90 149.2 48.5)">24</text>
<text x="150.6" y="48.5" transform="rotate(-90 150.6 48.5)">25</text>
<text x="152" y="48.5" transform="rotate(-90 152 48.5)">26</text>
<text x="153.4" y="48.5" transform="rotate(-90 153.4 48.5)">27</text>
<text x="154.8" y="48.5" transform="rotate(-90 154.8 48.5)">28</text>
<text x="156.2" y="48.5" transform="rotate(-90 156.2 48.5)">29</text>
<text x="157.6" y="48.5" transform="rotate(-90 157.6 48.5)">30</text>
<text x="159" y="48.5" transform="rotate(-90 159 48.5)">31</text>
<text x="160.4" y="48.5" transform="rotate(-90 160.4 48.5)">32</text>
<text x="7" y="61.2">5V</text>
<text x="17.9" y="62.6">3</text>
<text x="30.3" y="62.6">2</text>
<text x="47.5" y="61.2">3V3</text>
<text x="57.3" y="62.6">5V</text>
<text x="75.7" y="65.1">MCU_VCC</text>
<text x="136.1" y="60.3">MCU_VCC</text>
<text x="22.1" y="67.3" transform="rotate(-90 22.1 67.3)">1</text>
<text x="24.8" y="67.3" transform="rotate(-90 24.8 67.3)">4</text>
<text x="53.1" y="66.8">3V3</text>
<text x="53.1" y="73.6">*5V when using ATmega128</text>
<text x="53.1" y="74.9">*3V3 when using ATmega128L</text>
<text x="53.1" y="76.1">Note that the ATmega128 can't run at 3V3</text>
<text x="23.7" y="87.7">3V3</text>
<text x="85.2" y="89.1">3V3</text>
<text x="89.4" y="89.1">5V</text>
<text x="169" y="87.7">5V</text>
<text x="13.7" y="91.9">2</text>
<text x="13.7" y="93.3">4</text>
<text x="13.7" y="94.7">6</text>
<text x="20.5" y="91.9">1</text>
<text x="20.5" y="93.3">3</text>
<text x="20.5" y="94.7">5</text>
<text x="52.8" y="94.7">2</text>
<text x="59.6" y="94.7">1</text>
<text x="76.6" y="93.3">3</text>
<text x="76.6" y="94.7">4</text>
<text x="83.4" y="93.3">1</text>
<text x="83.4" y="94.7">2</text>
<text x="111.3" y="91.9">1</text>
<text x="111.3" y="93.3">2</text>
<text x="111.3" y="94.7">3</text>
<text x="52.8" y="96.1">4</text>
<text x="52.8" y="97.5">6</text>
<text x="59.6" y="96.1">3</text>
<text x="59.6" y="97.5">5</text>
<text x="111.3" y="96.1">4</text>
<text x="146.7" y="97.5">3V3</text>
<text x="51.3" y="112.9">2</text>
<text x="40.2" y="119.8">3</text>
<text x="40.2" y="118.4">7</text>
<text x="5.4" y="124.6">MCU_VCC</text>
<text x="40.2" y="124">8</text>
<text x="40.2" y="121.2">1</text>
<text x="160.7" y="125.5">Title</text>
<text x="160.7" y="129.6">Size</text>
<text x="162.1" y="131">B</text>
<text x="166.2" y="129.6">Document Number</text>
<text x="166.2" y="131">&lt;Doc&gt;</text>
<text x="166.2" y="126.9">&lt;Title&gt;</text>
<text x="206.8" y="129.6">Rev</text>
<text x="208.2" y="131">&lt;RevCode&gt;</text>
<text x="160.7" y="133.8">Date:</text>
<text x="167.9" y="133.8">Friday, July 03, 2020</text>
<text x="188.6" y="133.8">Sheet</text>
<text x="195.6" y="133.8">1</text>
<text x="199.8" y="133.8">of</text>
<text x="204" y="133.8">1</text>
</g>
<g font-size="1.2" fill="#f00">
<text x="66.7" y="9.5" transform="rotate(-90 66.7 9.5)">MCU_TX</text>
<text x="68.1" y="9.5" transform="rotate(-90 68.1 9.5)">MCU_RX</text>
<text x="112" y="19.2">MCU_RX</text>
<text x="112" y="20.6">MCU_TX</text>
<text x="172.1" y="20.6">LEDA_AT</text>
<text x="172.1" y="22">LEDB_AT</text>
<text x="172.1" y="23.4">LEDC_AT</text>
<text x="121.2" y="29.1" transform="rotate(-90 121.2 29.1)">MCU_PDI</text>
<text x="122.6" y="29.1" transform="rotate(-90 122.6 29.1)">MCU_PDO</text>
<text x="172.1" y="24.8">LEDD_AT</text>
<text x="113.4" y="35.9">ZWARE_RESET_AT</text>
<text x="117.6" y="31.8">MCU_SCK</text>
<text x="117.6" y="33.1">MCU_MOSI</text>
<text x="117.6" y="34.5">MCU_MISO</text>
<text x="103.7" y="37.3">MCU_RESET</text>
<text x="139.3" y="57" transform="rotate(-90 139.3 57)">CS_AT_N</text>
<text x="143.5" y="58.4" transform="rotate(-90 143.5 58.4)">MCU_RESET</text>
<text x="91.1" y="65.3">ZWARE_RESET_AT</text>
<text x="91.1" y="61.1">MCU_RESET</text>
<text x="109.2" y="61.1">ZWARE_RESET</text>
<text x="151.9" y="62.6" transform="rotate(-90 151.9 62.6)">ZWARE_SPI_MOSI</text>
<text x="156.1" y="62.6" transform="rotate(-90 156.1 62.6)">ZWARE_SPI_SCK</text>
<text x="157.5" y="62.6" transform="rotate(-90 157.5 62.6)">ZWARE_SPI_MISO</text>
<text x="5.9" y="93.2">MCU_PDI</text>
<text x="5.9" y="94.6">MCU_PDO</text>
<text x="25.4" y="93.2">MCU_RESET</text>
<text x="25.4" y="94.6">MCU_SCK</text>
<text x="114.8" y="91.8">ZWARE_RESET</text>
<text x="114.8" y="93.2">MCU_RX</text>
<text x="114.8" y="94.6">MCU_TX</text>
<text x="39.4" y="97.4">ZWARE_SPI_MISO</text>
<text x="39.4" y="96">ZWARE_SPI_MOSI</text>
<text x="64.5" y="96">ZWARE_RESET</text>
<text x="64.5" y="97.4">ZWARE_SPI_SCK</text>
<text x="117.6" y="104.4">LEDA_AT</text>
<text x="117.6" y="107.2">LEDB_AT</text>
<text x="33.8" y="112.8">MCU_MOSI5</text>
<text x="54.8" y="112.8">MCU_MISO</text>
<text x="117.6" y="110">LEDC_AT</text>
<text x="117.6" y="112.8">LEDD_AT</text>
<text x="158.1" y="112.8">MCU_RX</text>
<text x="172.1" y="112.8">MCU_TX</text>
<text x="33.8" y="115.6">MCU_SCK 6</text>
</g>
<g font-size="1.2" fill="#000080">
<text x="90.8" y="10.9">C1</text>
<text x="97.8" y="10.9">C2</text>
<text x="106.2" y="10.9">C3</text>
<text x="131.3" y="10.9">U2</text>
<text x="18.2" y="16.5">F1</text>
<text x="23.7" y="16.5">FUSE</text>
<text x="60.8" y="15.1">U1</text>
<text x="90.8" y="13.7">33nF</text>
<text x="97.8" y="13.7">33nF</text>
<text x="106.2" y="13.7">33nF</text>
<text x="8.5" y="18.7">U3</text>
<text x="16.8" y="23.5">R2</text>
<text x="16.8" y="22.1">R1</text>
<text x="23.7" y="23.5">10R</text>
<text x="23.7" y="22.1">10R</text>
<text x="47.5" y="27.7">C6</text>
<text x="50.3" y="27.7">C7</text>
<text x="100.3" y="29.1">R3</text>
<text x="7.4" y="32.4">USB</text>
<text x="20.7" y="35.3">U4</text>
<text x="47.5" y="30.5">1uF 100nF</text>
<text x="57.3" y="33.3">CP2102</text>
<text x="95" y="35.3">SW1</text>
<text x="99.7" y="34.6">22K</text>
<text x="67.1" y="38.8">R4</text>
<text x="98.1" y="38.8">RST</text>
<text x="15.4" y="43">ESD_PRTR5</text>
<text x="47.5" y="42.3">R5</text>
<text x="67.1" y="44.4">1K</text>
<text x="69.3" y="45.8">D1</text>
<text x="69.3" y="47.5">LED</text>
<text x="122.9" y="45.8">ATMEGA128</text>
<text x="47.5" y="48.1">10K</text>
<text x="109.8" y="55.6">R7</text>
<text x="109.8" y="57.3">22K</text>
<text x="8.4" y="65.4">C11</text>
<text x="14" y="65.5">C10</text>
<text x="20.5" y="60.6">U5</text>
<text x="37.7" y="65.4">C8</text>
<text x="41.9" y="64">C9</text>
<text x="50.3" y="65.4">R8</text>
<text x="104.8" y="65.4">D6</text>
<text x="104.8" y="61.2">D4</text>
<text x="146.7" y="65.4">Y1</text>
<text x="8.4" y="68.2">10uF</text>
<text x="14" y="68.2">104</text>
<text x="18.2" y="66.8">LM1117</text>
<text x="37.7" y="68.2">104</text>
<text x="41.9" y="66.8">10uF</text>
<text x="50.3" y="66.8">220</text>
<text x="62.9" y="69.6">R10</text>
<text x="62.9" y="68.2">R9</text>
<text x="68.5" y="69.6">0R</text>
<text x="68.5" y="68.2">0R</text>
<text x="142.5" y="71">C12</text>
<text x="145.3" y="66.8">CRYSTAL</text>
<text x="153.7" y="71">C13</text>
<text x="51.1" y="72.4">D5</text>
<text x="51.1" y="74">LED</text>
<text x="142.5" y="73.8">27pF</text>
<text x="153.7" y="73.8">27pF</text>
<text x="15.4" y="87.7">J5</text>
<text x="78.2" y="89.1">J3</text>
<text x="106.2" y="87.7">J4</text>
<text x="54.5" y="90.5">J2</text>
<text x="15.4" y="100.3">HEADER 3X2</text>
<text x="78.2" y="100.3">HEADER 2X2</text>
<text x="106.2" y="101.7">HEADER 4</text>
<text x="166.2" y="96.1">R11</text>
<text x="166.2" y="97.5">220</text>
<text x="178.8" y="96.1">R12</text>
<text x="178.8" y="97.5">220</text>
<text x="54.5" y="103.1">HEADER 3X2</text>
<text x="127.1" y="104.5">LED</text>
<text x="127.1" y="107.3">LED</text>
<text x="134.1" y="104.5">D7</text>
<text x="134.1" y="107.3">D8</text>
<text x="138.3" y="104.5">R13</text>
<text x="138.3" y="107.3">R14</text>
<text x="145.3" y="104.5">220</text>
<text x="145.3" y="107.3">220</text>
<text x="167.1" y="103.1">D11</text>
<text x="167.1" y="104.8">LED</text>
<text x="179.7" y="103.1">D9</text>
<text x="179.7" y="104.8">LED</text>
<text x="41.9" y="111.5">U6</text>
<text x="127.1" y="110.1">LED</text>
<text x="127.1" y="112.9">LED</text>
<text x="134.1" y="110.1">D10</text>
<text x="134.1" y="112.9">D12</text>
<text x="138.3" y="112.9">R16</text>
<text x="138.3" y="110.1">R15</text>
<text x="145.3" y="112.9">220</text>
<text x="145.3" y="110.1">220</text>
<text x="15.4" y="121.3">R17</text>
<text x="22.4" y="121.3">22K</text>
<text x="26.5" y="126.9">C14</text>
<text x="30.7" y="126.9">33nF</text>
<text x="41.9" y="128.2">AT25256/SOIC</text>
</g>
<g font-size="1.2" fill="#004080">
<text x="138.9" y="15.3" transform="rotate(-90 138.9 15.3)">AVCC</text>
<text x="140.3" y="14.7" transform="rotate(-90 140.3 14.7)">GND</text>
<text x="141.7" y="15.2" transform="rotate(-90 141.7 15.2)">AREF</text>
<text x="154.3" y="16.1" transform="rotate(-90 154.3 16.1)">GND_2</text>
<text x="155.7" y="15.9" transform="rotate(-90 155.7 15.9)">VCC_2</text>
<text x="157.1" y="17.8" transform="rotate(-90 157.1 17.8)">PA0 (AD0)</text>
<text x="158.5" y="17.8" transform="rotate(-90 158.5 17.8)">PA1 (AD1)</text>
<text x="159.9" y="17.8" transform="rotate(-90 159.9 17.8)">PA2 (AD2)</text>
<text x="7.1" y="21.5">VBUS</text>
<text x="9.1" y="22.9">D-</text>
<text x="59.4" y="18.7">DCD</text>
<text x="59.4" y="20.1">RI</text>
<text x="59.4" y="21.5">GND</text>
<text x="59.4" y="22.9">D-</text>
<text x="63.5" y="19.3" transform="rotate(-90 63.5 19.3)">NC10</text>
<text x="64.9" y="18.6" transform="rotate(-90 64.9 18.6)">CTS</text>
<text x="66.3" y="18.6" transform="rotate(-90 66.3 18.6)">RTS</text>
<text x="67.6" y="18.7" transform="rotate(-90 67.6 18.7)">RXD</text>
<text x="69" y="18.6" transform="rotate(-90 69 18.6)">TXD</text>
<text x="70.4" y="18.7" transform="rotate(-90 70.4 18.7)">DSR</text>
<text x="71.1" y="22.9">NC / V</text>
<text x="71.8" y="18.6" transform="rotate(-90 71.8 18.6)">DTR</text>
<text x="72.2" y="18.7">NC9</text>
<text x="72.2" y="20.1">NC8</text>
<text x="72.2" y="21.5">NC7</text>
<text x="132" y="18.7">PEN</text>
<text x="132" y="20.1">RXD0/(PDI) PE0</text>
<text x="132" y="21.5">(TXD0/PDO) PE1</text>
<text x="132" y="22.9">(XCK0/AIN0) PE2</text>
<text x="143.1" y="18.7" transform="rotate(-90 143.1 18.7)">PF0 (ADC0)</text>
<text x="144.5" y="18.7" transform="rotate(-90 144.5 18.7)">PF1 (ADC1)</text>
<text x="145.9" y="18.7" transform="rotate(-90 145.9 18.7)">PF2 (ADC2)</text>
<text x="147.3" y="18.7" transform="rotate(-90 147.3 18.7)">PF3 (ADC3)</text>
<text x="148.7" y="21.1" transform="rotate(-90 148.7 21.1)">PF4 (ADC4/TCK</text>
<text x="150.1" y="21.2" transform="rotate(-90 150.1 21.2)">PF5 (ADC5/TMS</text>
<text x="151.5" y="21.3" transform="rotate(-90 151.5 21.3)">PF6 (ADC6/TDO</text>
<text x="152.9" y="21" transform="rotate(-90 152.9 21)">PF7 (ADC7/TDI)</text>
<text x="161.5" y="18.7">PG0(WR)</text>
<text x="161.8" y="20.1">PG1(RD)</text>
<text x="161.8" y="21.5">PC0 (A8)</text>
<text x="161.8" y="22.9">PC1 (A9)</text>
<text x="6.3" y="27.1">Sheild0</text>
<text x="6.3" y="28.5">Sheild1</text>
<text x="7.7" y="25.7">GND</text>
<text x="8.8" y="24.3">D+</text>
<text x="59.4" y="24.3">D+</text>
<text x="59.4" y="25.7">DVDD</text>
<text x="59.4" y="27.1">REGIN</text>
<text x="72.2" y="24.3">NC6</text>
<text x="72.2" y="25.7">NC5</text>
<text x="72.2" y="27.1">NC4</text>
<text x="132" y="24.3">(OC3A/AIN1) PE3</text>
<text x="132" y="25.7">(OC3B/INT4) PE4</text>
<text x="132" y="27.1">(OC3C/INT5) PE5</text>
<text x="132" y="28.5">(T3/INT6) PE6</text>
<text x="132" y="29.9">(ICP3/INT7) PE7</text>
<text x="161.1" y="24.3">PC2 (A10)</text>
<text x="161.1" y="25.7">PC3 (A11)</text>
<text x="161.1" y="27.1">PC4 (A12)</text>
<text x="161.1" y="28.5">PC5 (A13)</text>
<text x="161.1" y="29.9">PC6 (A14)</text>
<text x="63.5" y="31.4" transform="rotate(-90 63.5 31.4)">VBUS</text>
<text x="64.9" y="31.4" transform="rotate(-90 64.9 31.4)">RST</text>
<text x="66.3" y="31.4" transform="rotate(-90 66.3 31.4)">NC1</text>
<text x="67.6" y="31.4" transform="rotate(-90 67.6 31.4)">SUSPEND</text>
<text x="69" y="31.4" transform="rotate(-90 69 31.4)">N_SUSPEND</text>
<text x="70.4" y="31.4" transform="rotate(-90 70.4 31.4)">NC2</text>
<text x="71.8" y="31.4" transform="rotate(-90 71.8 31.4)">NC3</text>
<text x="132" y="31.3">(SS) PB0</text>
<text x="132" y="32.7">(SCK) PB1</text>
<text x="132" y="34.1">(MOSI) PB2</text>
<text x="132" y="35.5">(MISO) PB3</text>
<text x="161" y="34.1">PA7 (AD7)</text>
<text x="161" y="35.5">PA6 (AD6)</text>
<text x="161.1" y="31.3">PC7 (A15)</text>
<text x="161.2" y="32.7">PG2(ALE)</text>
<text x="16.1" y="41.1">GND I/O1</text>
<text x="16.1" y="38.3">VCC I/O2</text>
<text x="132" y="36.9">(OC0) PB4</text>
<text x="132" y="38.3">(OC1A) PB5</text>
<text x="132" y="39.7">(OC1B) PB6</text>
<text x="161" y="36.9">PA5 (AD5)</text>
<text x="161" y="38.3">PA4 (AD4)</text>
<text x="161" y="39.7">PA3 (AD3)</text>
<text x="140.3" y="45.4" transform="rotate(-90 140.3 45.4)">(OC2/OC1C) PB7</text>
<text x="141.7" y="45.4" transform="rotate(-90 141.7 45.4)">TOSC2/PG3</text>
<text x="143.1" y="45.4" transform="rotate(-90 143.1 45.4)">TOSC1/PG4</text>
<text x="144.5" y="45.4" transform="rotate(-90 144.5 45.4)">RESET</text>
<text x="145.9" y="45.4" transform="rotate(-90 145.9 45.4)">VCC_1</text>
<text x="147.3" y="45.4" transform="rotate(-90 147.3 45.4)">GND_1</text>
<text x="148.7" y="45.4" transform="rotate(-90 148.7 45.4)">XTAL2</text>
<text x="150.1" y="45.4" transform="rotate(-90 150.1 45.4)">XTAL1</text>
<text x="151.5" y="45.4" transform="rotate(-90 151.5 45.4)">(SCL/INT0) PD0</text>
<text x="152.9" y="45.4" transform="rotate(-90 152.9 45.4)">(SDA/INT1) PD1</text>
<text x="154.3" y="45.4" transform="rotate(-90 154.3 45.4)">(RXD1/INT2) PD2</text>
<text x="155.7" y="45.4" transform="rotate(-90 155.7 45.4)">(TXD1/INT3) PD3</text>
<text x="157.1" y="45.4" transform="rotate(-90 157.1 45.4)">(ICP1) PD4</text>
<text x="158.5" y="45.4" transform="rotate(-90 158.5 45.4)">(XCK1) PD5</text>
<text x="159.9" y="45.4" transform="rotate(-90 159.9 45.4)">(T1) PD6</text>
<text x="161.2" y="45.4" transform="rotate(-90 161.2 45.4)">(T2) PD7</text>
<text x="20.3" y="63.4">VI</text>
<text x="22.9" y="65" transform="rotate(-90 22.9 65)">GND</text>
<text x="25.7" y="65" transform="rotate(-90 25.7 65)">PAD</text>
<text x="26.8" y="63.4">VO</text>
<text x="42.6" y="113.7">SI</text>
<text x="47.8" y="113.7">SO</text>
<text x="42.6" y="119.3">HOLD</text>
<text x="42.6" y="116.5">SCLK</text>
<text x="42.6" y="124.9">VCC</text>
<text x="42.6" y="122.1">CS</text>
<text x="42.6" y="120.7">WP</text>
</g>
<text font-size="1.2" fill="#00f" x="149.5" y="30.3">TQFP</text>
<g font-size="1">
<text x="22.4" y="1.1">5</text>
<text x="64.3" y="1.1">4</text>
<text x="106.2" y="1.1">3</text>
<text x="148.1" y="1.1">2</text>
<text x="190" y="1.1">1</text>
<text x=".4" y="18.9">D</text>
<text x="211.3" y="18.9">D</text>
<text x=".4" y="52">C</text>
<text x="211.3" y="52">C</text>
<text x=".4" y="85.2">B</text>
<text x="211.3" y="85.2">B</text>
<text x=".4" y="118.4">A</text>
<text x="211.3" y="118.4">A</text>
<text x="22.4" y="135.2">5</text>
<text x="64.3" y="135.2">4</text>
<text x="106.2" y="135.2">3</text>
<text x="148.1" y="135.2">2</text>
<text x="190" y="135.2">1</text>
</g>
</svg>
